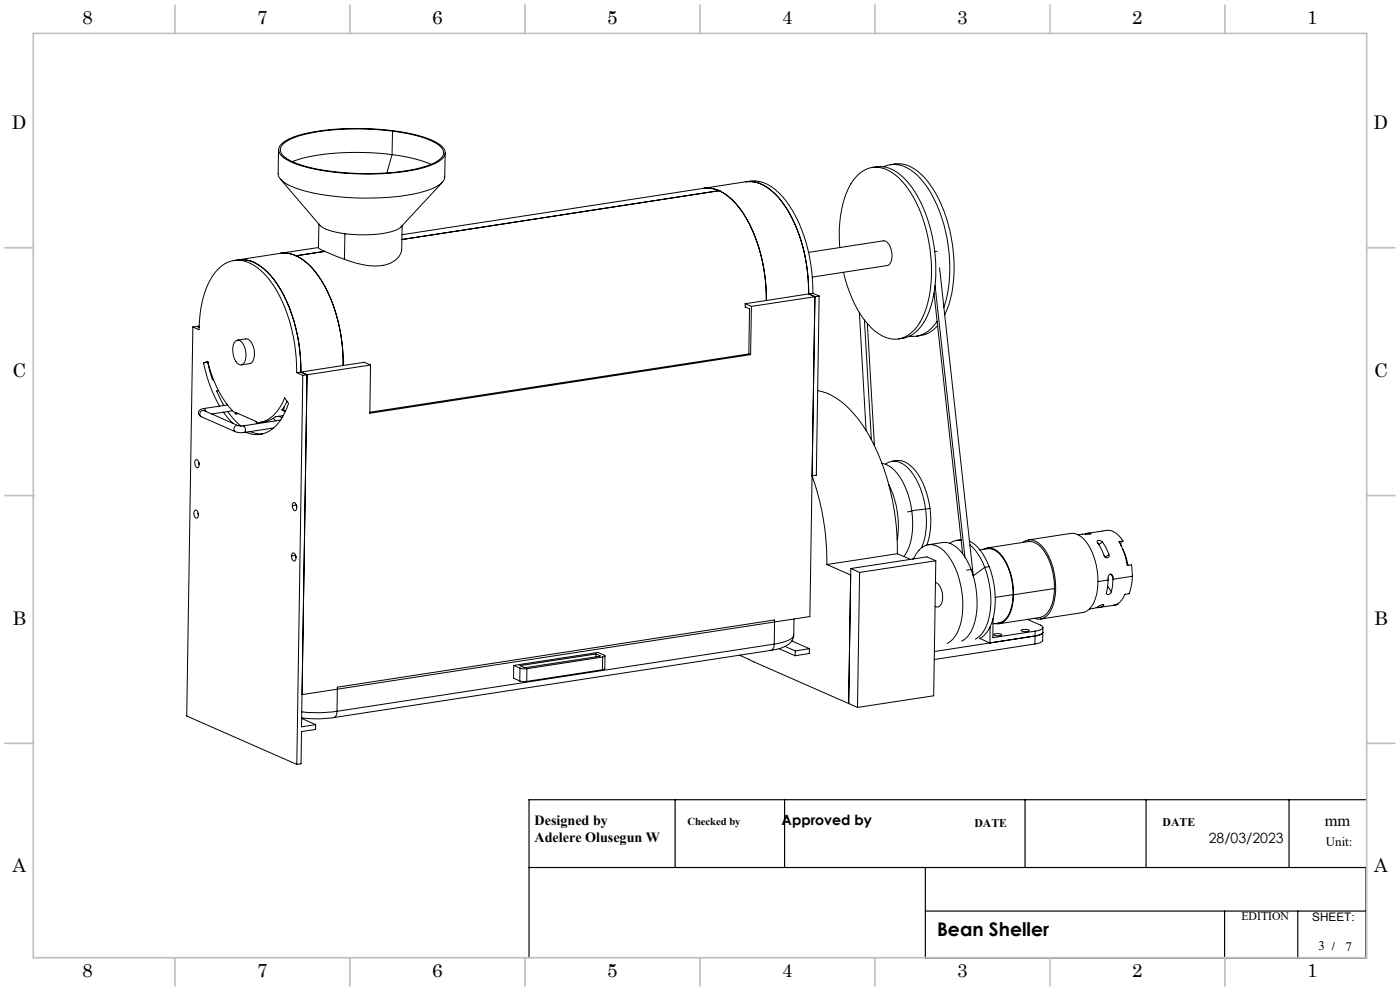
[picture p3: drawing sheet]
<svg xmlns="http://www.w3.org/2000/svg" width="420mm" height="297mm" viewBox="0 0 420 297" stroke-linecap="round" stroke-linejoin="round" font-family="sans-serif">
<path d="M202.5 239.7v20.3M235.4 239.7v20.3M307.5 239.7v20.3M343.8 239.7v20.3M386.7 239.7v20.3M409.8 239.7h-251.1v47.4M158.7 260h251.1v27.1h-132.2M277.6 260v27.1M277.6 273h132.2M367.4 273v14.1M389.3 273v14.1" fill="none" stroke="#000" stroke-width=".35"/>
<g fill="none" stroke="#c0c0c0" stroke-width=".5">
<path d="M10 10h400v277h-400zM52.5 1.5v8.5M105 1.5v8.5M157.5 1.5v8.5M210 10h.1M210 1.5v8.5M262.5 1.5v8.5M315 1.5v8.5M367.5 1.5v8.5M1.5 74.3h8.5M410 74.3h8.5M1.5 148.5h8.5"/>
<path d="M10 148.5h.1M410 148.5h.1M410 148.5h8.5M1.5 222.8h8.5M410 222.8h8.5M52.5 287v8.5M105 287v8.5M157.5 287v8.5M210 287h.1M210 287v8.5M262.5 287v8.5M315 287v8.5"/>
<path d="M367.5 287v8.5"/>
</g>
<g fill="none" stroke="#000" stroke-width=".3">
<path d="M117.8 39.3l-.2 7.1M83.6 44.8l-.2 7.3a4.2 4.2 0 0 0 2.8 3.2 51.2 51.2 0 0 0 20 4 63.5 63.5 0 0 0 23.3-2.7l1-.4a4.1 4.1 0 0 0 2.9-3.2l.2-7.2M84.1 53.7l11.9 13.9a14 14 0 0 0 7.5 2.5M84.6 43a19.5 19.5 0 0 1 9.4-3.5 77.6 77.6 0 0 1 34 1.9l2.3 1a4.3 4.3 0 0 1 3.2 3.8 6.1 6.1 0 0 1-3.9 3.2 60.8 60.8 0 0 1-23.3 2.7 51.2 51.2 0 0 1-19.9-4.1 3.5 3.5 0 0 1-2.7-3.9zM84.9 43.2a19.1 19.1 0 0 1 9.2-3.5 78.7 78.7 0 0 1 32.2 1.3l3.7 1.5a4.5 4.5 0 0 1 3.1 3.3 4.3 4.3 0 0 1-3.1 3.2 59.3 59.3 0 0 1-24.6 2.9 45.7 45.7 0 0 1-19.1-4.2 3.1 3.1 0 0 1-2.1-3.4zM117.6 46.4a42.5 42.5 0 0 1 11.7 2.8M117.6 46.4a74.7 74.7 0 0 0-28.2 1.4l-1.7 .6M117.6 46.4l-1.5 5.4M132.7 54.6l-12.4 13.4a11.7 11.7 0 0 1-6.6 2.1l-5.8 .3-4.4-.3M215.8 57.1a8.2 8.2 0 0 0-4.7-.7 10.1 10.1 0 0 1 8.6 3.6 39 39 0 0 1 9.6 21.3l.5 4.4 .1 4.4M215.8 57.1a23.6 23.6 0 0 1 10.4 13 51.8 51.8 0 0 1 3.7 20M215.8 57.1h.1"/>
<path d="M215.8 57.1l-95.2 14.7M223.8 54.5a10.3 10.3 0 0 1 8.6 3.5 39.7 39.7 0 0 1 9.9 23.6l.3 6.5M223.8 54.5a10 10 0 0 1 9.9 3.3 39.4 39.4 0 0 1 9.8 23.6l.4 6.5M223.8 54.5l-103.2 15.8M261.7 50.2a9.3 9.3 0 0 1 9.5 3.2 35.5 35.5 0 0 1 8.7 18.7 39.2 39.2 0 0 1-1.9 23 10.1 10.1 0 0 1-8.4 6.5M265.1 50a8.2 8.2 0 0 1 9.1 1.7 32 32 0 0 1 9.5 17.7 42.4 42.4 0 0 1-.6 22.7M267.2 49.4a9.3 9.3 0 0 1 9.4 3.1 38.4 38.4 0 0 1 9.4 23.1 36.2 36.2 0 0 1-2.6 18.8M71.4 77.9a10 10 0 0 1 8.7 3.5 39.4 39.4 0 0 1 9.5 21.4l.5 4.4 .2 4.3M71.4 77.9l-1.2 .2M84.1 75.9a10.3 10.3 0 0 1 8.7 3.5 40.3 40.3 0 0 1 9.8 23.6l.3 6.5M84.1 75.9h.1a8.7 8.7 0 0 1 4.6 .8M84.1 75.9l-12.7 2"/>
<path d="M88.8 76.7a24 24 0 0 1 10.4 12.9 52.2 52.2 0 0 1 3.7 19.9M95.5 74.2l-11.4 1.7M95.6 74.3l1.8 1M95.7 67.1l-.2 7.2M97.4 75.3l-8.6 1.4M97.4 75.3h.1M103.5 70.1l-.2 7.6M114.6 79.6h.2M120.5 74.8a5.5 5.5 0 0 1-4.9 4.6 22 22 0 0 1-13-2l-5.2-2.1M120.7 67.6l-.2 7.4M242.6 75.6l22.4-3.4a3.2 3.2 0 0 1 2.5 3.3l.1 1.6a2.32 2.32 0 0 1-1.4 2.5l-22.5 3.4M251.9 74.2a34.1 34.1 0 0 1 3.4-19.1 8.6 8.6 0 0 1 8.9-4.8 14.9 14.9 0 0 1 8.8 7.1 45.6 45.6 0 0 1 4.9 34.9 12.9 12.9 0 0 1-7.6 9.1 9.5 9.5 0 0 1-9-3.2 34.4 34.4 0 0 1-8.3-16.6"/>
<path d="M281.1 75.3l-.7 .1M57.9 98l1.8 .8a29.2 29.2 0 0 1 4.8-17.1 8.3 8.3 0 0 1 12-2 28.5 28.5 0 0 1 9.8 14.8 52.3 52.3 0 0 1 2.7 17.2M57.9 98l-1.9 116.6 33 14.5M59.1 97.8l-1.2 .2M59.1 97.8l.6 .3M59.7 97.7l-.6 .1M223.6 91l1.8 .8M223.6 91v1l1.3 .6-.3 13.5M225.4 91.8l-.2 14.5M229.9 90.1l-6.3 .9M242.6 88.1l-12.7 2M242.6 88.1l1.9 .8"/>
<path d="M243.9 87.9l-1.3 .2M243.9 87.9l1.8 .8M244.5 88.9l-19.1 2.9M244.5 88.9l-1.5 95.9-152.4 23.4M245.7 88.7l-.8 53.7-1.3 .2a77 77 0 0 1 4.5 26.6M245.7 88.7l-1.2 .2M257.8 93.7l2 35.3M259.3 95.9l2.1 35.9M260.2 97l2.1 36.6M280.2 87.9l8.6 78M280.5 85.6l9 81.5M281.1 96.3a8.5 8.5 0 0 1-8.2 4.4"/>
<path d="M281.3 97.6l-.2 .3a8.4 8.4 0 0 1-6.1 2.8M281.9 80.3l10.1 92.4M61.1 108.8l1.2-.5a31.7 31.7 0 0 0 8.5 15.8M61.1 108.8l1.7 6.2 1.6 3.8 1.5 2.9M62.3 108.5l1.4 5.2 .4 .2M62.3 108.5h.1M62.3 108.5l-1.2 .3M65.5 117.1l-.5 .1 2.1 4.3M70.6 102.3a1.54 1.54 0 0 1 2.4 1 5.4 5.4 0 0 1-.2 5.9 1.85 1.85 0 0 1-2.4-1.5 5.4 5.4 0 0 1 .2-5.4zM71.2 101.9l2.6-.3a2.51 2.51 0 0 1 2.2 2.2 4.7 4.7 0 0 1-.8 5.1l-2.8 .5M89 111.7l1.8 .8M90.3 111.5l-1.3 .2"/>
<path d="M90.3 111.5l1.8 .8M90.8 112.5l-1.8 116.6M92.1 112.3l-1.6 105.5 4.2-.6M92.1 112.3l-1.3 .2M102.9 109.5l-12.6 2M111.2 109.4l-19.1 2.9M111.2 109.4l-1.9-.8-6.4 .9M224.6 106.1l.6 .2M224.6 106.1l-113.7 17.4M225.2 106.3l-114.3 17.6 .3-14.5M245.3 117a20.4 20.4 0 0 1 12.3 8.8 65.5 65.5 0 0 1 11.5 35l.1 5.1M58.6 137.9l.2-.2a1.55 1.55 0 0 1 .5 2.5 1.54 1.54 0 0 1-.7-2.3z"/>
<path d="M59.7 138.7v.3M60.4 124.9l10.2 4.5M61.1 122.4a1.28 1.28 0 0 0-1.5 .9 1.28 1.28 0 0 0 .8 1.6M61.1 122.4l.4 .2 .2 .7M61.2 123h.1M61.2 123a1.02 1.02 0 0 0-1.2 .6 1.02 1.02 0 0 0 .4 1.3M61.2 123l10.2 4.6M67.1 123.5l2.7 3.4M68.2 121.4l-7.1 1M68.3 123.4l2.6 3 1.5 1.3M69.8 123.1l-6.3 1M70.6 129.4l1.4 .3 1.2-.1"/>
<path d="M70.8 124.1v-.5l6.1 2.7v.4a9.3 9.3 0 0 0 7.8-5.9l.7-1.6 1.2 1.7a13.5 13.5 0 0 1-6.8 8.8 7.5 7.5 0 0 1-6.1-.2M71.4 127.6h1.6M71.4 127.6a1.02 1.02 0 0 0-1.1 .5 1.02 1.02 0 0 0 .3 1.3M71.4 124l-.6 .1M73 127.6a1.23 1.23 0 0 1 .2 2M75 129.4l1.7 .5 2 .2M82 125.3l.8 .8M82.1 128.3l-8.9 1.3M83.6 124.7l1 .5M84.2 125.9l-11.2 1.7M84.6 122.8l.6 .3M85 124.6l-2.4 .3a7.8 7.8 0 0 1-4.7 1.7"/>
<path d="M85.2 123.1l.4 .2M85.2 122v1.1M86.1 120.3l-1.5 2.6 .1-.1M264.6 138.9a8.9 8.9 0 0 1 6.2 5.4l1.7 4.1 1 4.8M265.6 139.1a4.7 4.7 0 0 1 6.1 .6 21 21 0 0 1 6 12.9M267.6 138.3a6.3 6.3 0 0 1 7.1 2.9 24.3 24.3 0 0 1 4.3 11.2M58.4 153l.2-.1a1.54 1.54 0 0 1 .5 2.4 1.49 1.49 0 0 1-.7-2.3zM59.4 153.8l.1 .3M87.9 150.8l.2-.2a1.55 1.55 0 0 1 .5 2.5 1.54 1.54 0 0 1-.7-2.3zM88.9 151.3l-1.2 .2M89 151.6v.3M266.6 145.2a27.8 27.8 0 0 1 2.6 16.6"/>
<path d="M273.5 153.2a19 19 0 0 1-2.3 13.6M273.5 153.2l-1.3 .2M277.7 152.6a22.5 22.5 0 0 1-1.2 11.5M277.7 152.6l-4.2 .4M279 152.4a23 23 0 0 1-.9 10.9M279 152.4l-1.3 .2M326.2 159.8l4.6-.7a4.9 4.9 0 0 1 5.6 2.3l.5 .8-1.2 .1a19.1 19.1 0 0 1 2.5 7.2l1.2-.2 .3 3.4M327.2 159.9h.1l-.8 .2-3.1 .2M327.2 159.9l-1.7 .2M327.2 159.9v.1M87.7 165.9l.2-.2a1.53 1.53 0 0 1 .5 2.5 1.52 1.52 0 0 1-.7-2.3zM88.7 166.4l-1.2 .2"/>
<path d="M88.7 166.7l.1 .3M248.1 169.2l7.1 3.1M255.2 170.4l2.7 1.2M255.2 170.4l-.6 40.5M257.9 171.6l-.7 40.4M269.2 165.9l-21.1 3.3M269.2 165.9l3.9 1.7M274.1 167.5a5.5 5.5 0 0 1 6.4-4.1 11.8 11.8 0 0 1 6.2 7.2 25.9 25.9 0 0 1 .9 18 7.2 7.2 0 0 1-3.4 4.2M274.2 167.3l-.4 .2M278.5 163.3l4.3-.7a7.2 7.2 0 0 1 6.5 4M280.6 174.5a5.1 5.1 0 0 1 1.3 7.2 1.08 1.08 0 0 1-1.4 0M280.7 168.1l-2.6-1.2-22.9 3.5"/>
<path d="M280.7 168.1l-22.8 3.5M280.7 168.1l-.6 40.4-22.9 3.5M288.3 161.7l-1.4 .3M288.4 162a4.3 4.3 0 0 0-3.5 .8M289.6 167.1l1.7 3.6M290.9 162.2a13.7 13.7 0 0 1 5.9 7.6M291 163.3l.1 .1a16.3 16.3 0 0 1 4.3 6.6M291.3 170.7a25.5 25.5 0 0 1 .4 17.9 7 7 0 0 1-3.2 3.6M291.3 170.7l-1.3 .2M294 164.8a5.6 5.6 0 0 1 7.3 3 20 20 0 0 1 2.6 10.4M295 164.6a4.4 4.4 0 0 1 5.7 2.1 19.3 19.3 0 0 1 3.4 11.6M295.4 170a25 25 0 0 1 .4 17.9 7 7 0 0 1-3.2 3.7"/>
<path d="M295.4 170l-3.4 2.6M296.2 164.2l12.3-1.9a5.6 5.6 0 0 1 5.1 3.5 20.2 20.2 0 0 1 2.7 10.6M296.8 169.8a25 25 0 0 1 .3 17.9 7.3 7.3 0 0 1-3.2 3.6l3.1 1.4v-4.8M296.8 169.8l-1.4 .2M303.9 178.2a9.8 9.8 0 0 1-2.9 7.9l-.7 .4-2.4 .5M303.9 178.2l-5.3 .8M304.1 178.3a10.2 10.2 0 0 1-3 8.1 3.2 3.2 0 0 1-2.7 .5M306.8 162.6a3.9 3.9 0 0 1 5.4 .7 19.6 19.6 0 0 1 3.4 18.8 4.2 4.2 0 0 1-5.3 3.2M308.5 161.8l12.7-1.9a5.5 5.5 0 0 1 5.2 3.2 19.8 19.8 0 0 1 1.5 18 4.6 4.6 0 0 1-3.1 2.5l-12.7 1.9M316.3 176.4a10.2 10.2 0 0 1-3 8.1l-1.3 .6-12.3 1.8M316.3 176.4l-12.2 1.9M329.2 162.6l.4 .6"/>
<path d="M329.6 163.2h.1M330.8 162.5a.91 .91 0 0 0-1.7-.1l1.5 2.5 .6 1.6a.74 .74 0 0 0 .9 .7 .74 .74 0 0 0 .6-.9M330.8 162.5l1 1.7 .9 2.1M330.8 162.5l-1.2 .7M332.3 175.7l1.1 1.7M332.4 173.8l-.5 3.8a.61 .61 0 0 0 .5 .7 .61 .61 0 0 0 .7-.5l.3-.4M332.4 173.8l-3 .5M332.7 166.3l-1.2 .7M333.3 172.1l.6 .9M333.9 173.6l-.5 3.8M333.9 173v.6M333.9 173a.69 .69 0 0 0-.4-.8 .69 .69 0 0 0-.9 .2l-.2 1.4"/>
<path d="M336.5 162.2l-.2 .5v.9M336.8 164.4l.8 1.9 .7 2.6M338.3 168.9l.1 .5M338.3 168.9h-.2M339.7 172.7l-.3 2.8-.7 2.4-1.2 .2a4.6 4.6 0 0 1-3.4 3.3M339.7 172.7l-5.8 .9M154.1 199.4v3.9l1.8 .8M154.1 199.4l1.9 .8M178.8 196l-22.8 3.5 1.7 .6 22.1-3.4 .2-.2M178.8 196l1.2 .5M178.8 196v.8M180 196.5v.2"/>
<path d="M180.8 196.9l.6-.2 .1-.2-2.1-1-25.3 3.9M180.8 196.9l-22.7 3.5M180.8 196.9l-.1 3.8M181.5 196.6l-.1 3.8-.7 .3M221.8 196.4l32.8 14.5M231.3 194.9l-131.1 20.1M232.3 193l-.3 1.3-.7 .6M232.3 193l.1-7.2-131.2 20.1-.1 7.3M232.3 193l-131.2 20.2M233.7 194.4l4.8 2.1M235.5 193.7l3.1 1.4M237.5 192.1l5.3 2.3"/>
<path d="M238.1 190.3a4.6 4.6 0 0 1-4 4l-2.8 .6M238.1 190.3v.1a4.2 4.2 0 0 1-3.5 2.1l-2.3 .5M238.2 185.5l-.1 4.8M238.6 195.1l-.1 1.4M242.8 194.4v1.5l-4.3 .6M242.8 194.4l-4.2 .7M297.9 185.3v5.8l12.7-1.9M298.1 190.1a2.22 2.22 0 0 1 2.4 .2 2.42 2.42 0 0 1-2.4-.2zM306.3 188.9a2.18 2.18 0 0 1 2.5 .2 2.22 2.22 0 0 1-2.5-.2zM308.2 185.6l3.9 1.7 .8 .8a2.35 2.35 0 0 1-2.3 1.1M310.5 193l-30.2 4.7M310.5 190.6l-30.2 4.7"/>
<path d="M310.5 190.6v2.4M310.6 189.2l-.1 1.4M312.8 189.5a2.35 2.35 0 0 1-2.3 1.1M312.8 189.5v2.4a2.35 2.35 0 0 1-2.3 1.1M312.9 188.1l-.1 1.4M331 181.5l.2-.2a2.37 2.37 0 0 0-2.2 .8l-2.2 .4M331 181.5l-.8 .5-1.3 .1M331 181.2v.3M335.2 181l.2 .2-5.8 .9M90.5 215.3l4.2 1.9M94.7 217.2v1.4l-4.2 .6-.2 9.7-1.3 .2M100.2 215a34.7 34.7 0 0 1-9.7 .2"/>
<path d="M101.1 213.2a42.5 42.5 0 0 1-10.6 .2M101.1 213.2l-.2 1.2-.7 .6M155.9 204.1l2.1 .1M156 200.2l2.1 .2M156 200.2l-.1 3.9M158.1 200.4l-.1 3.8M180.7 200.7l-22.7 3.5M254.6 210.9l2.6 1.1"/>
</g>
<g font-size="5.6">
<text x="24.7" y="7.3">8</text>
<text x="77.2" y="7.3">7</text>
<text x="129.7" y="7.3">6</text>
<text x="182.2" y="7.3">5</text>
<text x="234.7" y="7.3">4</text>
<text x="287.2" y="7.3">3</text>
<text x="339.7" y="7.3">2</text>
<text x="392.2" y="7.3">1</text>
<text x="3.6" y="38.7">D</text>
<text x="412.1" y="38.7">D</text>
<text x="3.7" y="112.9">C</text>
<text x="412.2" y="112.9">C</text>
<text x="3.7" y="187.2">B</text>
<text x="412.2" y="187.2">B</text>
<text x="3.7" y="261.4">A</text>
<text x="412.2" y="261.4">A</text>
<text x="281.1" y="280.5">Bean Sheller</text>
<text x="24.7" y="292.8">8</text>
<text x="77.2" y="292.8">7</text>
<text x="129.7" y="292.8">6</text>
<text x="182.2" y="292.8">5</text>
<text x="234.7" y="292.8">4</text>
<text x="287.2" y="292.8">3</text>
<text x="339.7" y="292.8">2</text>
<text x="392.2" y="292.8">1</text>
</g>
<text font-size="4.9" x="397.4" y="247.4">mm</text>
<g font-size="4.2">
<text x="160.4" y="247.2">Designed by</text>
<text x="234.5" y="247.3">Approved by</text>
<text x="160.4" y="252.4">Adelere Olusegun W</text>
<text x="362.6" y="252.5">28/03/2023</text>
</g>
<g font-size="3.9">
<text x="397.8" y="253.5">Unit:</text>
<text x="395.6" y="284.7">3 /</text>
<text x="403.7" y="284.9">7</text>
</g>
<g font-size="3.5">
<text x="292.3" y="247.9">DATE</text>
<text x="348.8" y="247.4">DATE</text>
<text x="372.4" y="275.8">EDITION</text>
<text x="393.7" y="276">SHEET:</text>
</g>
<text font-size="3.2" x="206.2" y="247.2">Checked by</text>
</svg>
